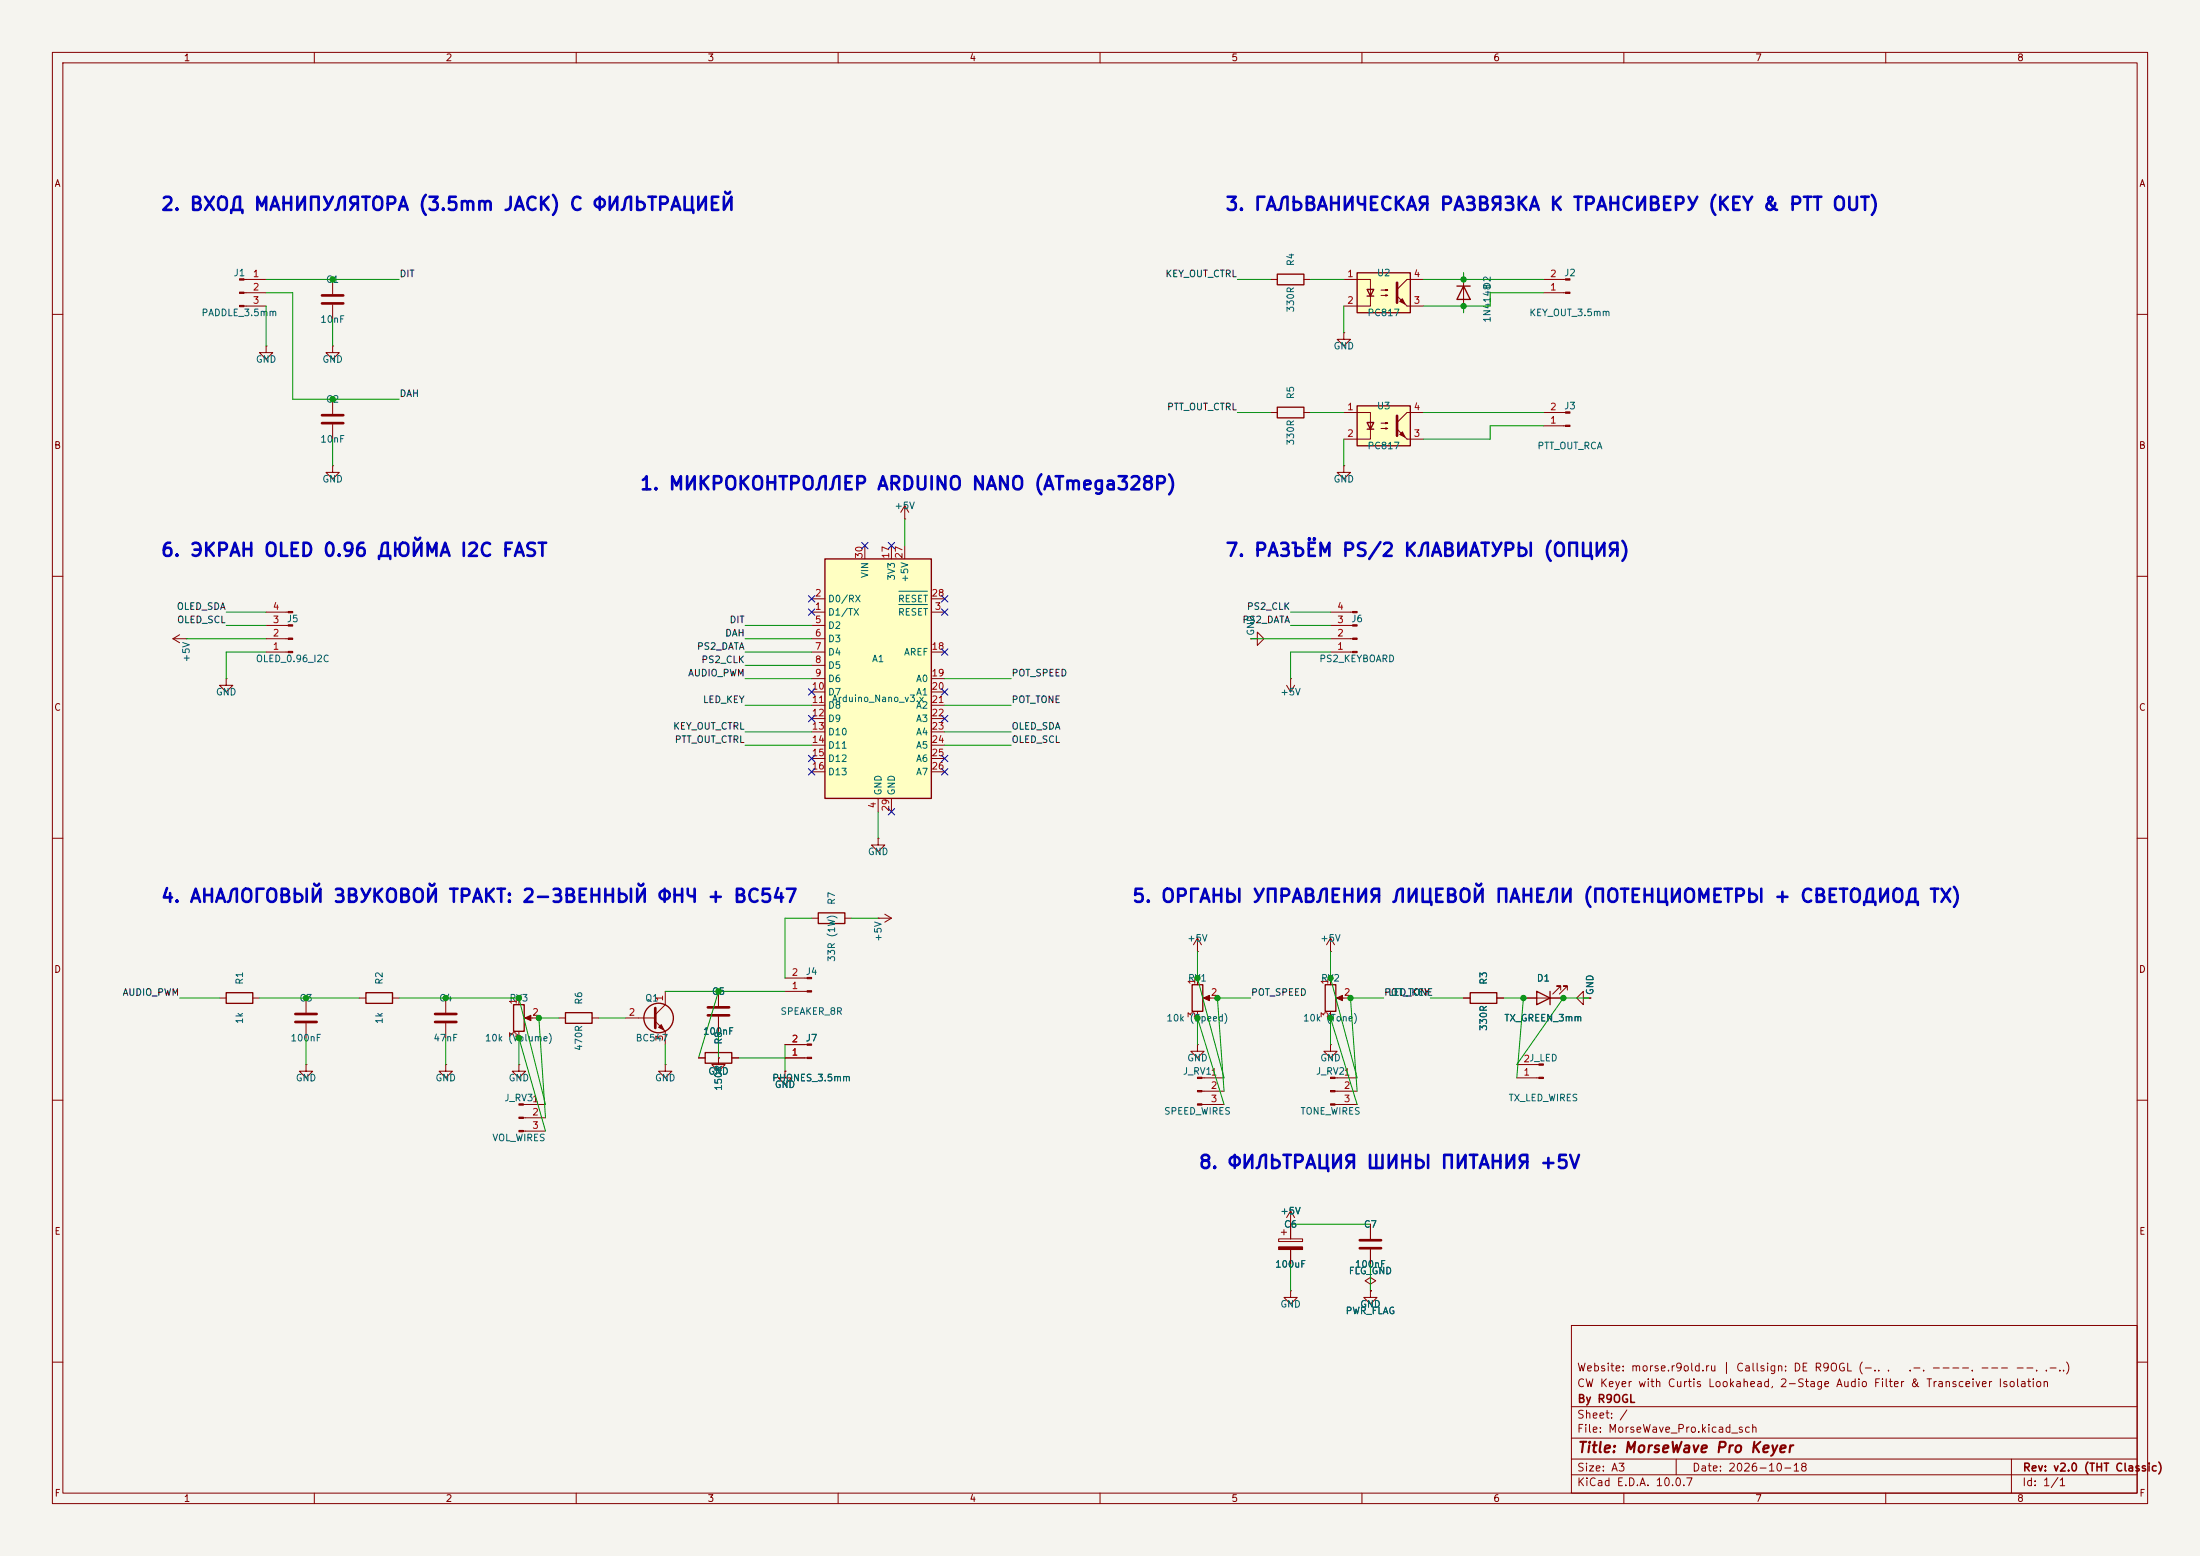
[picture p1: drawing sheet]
<svg xmlns="http://www.w3.org/2000/svg" width="420mm" height="297mm" viewBox="0 0 420 297" stroke-linecap="round" stroke-linejoin="round" font-family="sans-serif">
<path d="M0 0h420v297h-420z" fill="#f5f4ef" stroke="#f5f4ef" stroke-width=".19"/>
<g fill="none" stroke="#840000" stroke-width=".19">
<path d="M10 10h400v277h-400zM12 12h396v273h-396zM60 10v2M110 10v2M160 10v2M210 10v2M260 10v2M310 10v2M360 10v2M10 60h2M408 60h2M172.7 99.1h.1"/>
<path d="M172.7 96.5l-.7 1.3M172.7 96.5l.8 1.3M172.7 96.5v2.6M10 110h2M408 110h2M10 160h2M408 160h2M254 179.1l-.8 1.2M254 179.1l.8 1.2M254 179.1v2.5M85.1 190.5v2.8M85.1 195.3v2.8"/>
<path d="M254 181.6h.1M254 199.4v1.3h1.3l-1.3 1.2-1.3-1.2h1.3M254 199.4h.1M10 210h2M58.4 203.2v1.3h1.3l-1.3 1.2-1.3-1.2h1.3M58.4 203.2h.1M85.1 203.2v1.3h1.3l-1.3 1.2-1.3-1.2h1.3M85.1 203.2h.1M408 210h2M300 253h108v32h-108zM10 260h2M300 278.5h108"/>
<path d="M300 274.5h108M300 268.5h108M320 278.5v3M384 278.5v6.5M408 260h2M60 285v2M110 285v2M160 285v2M210 285v2M260 285v2M300 281.5h108M310 285v2"/>
<path d="M360 285v2"/>
</g>
<path d="M83.1 193.5h4M83.1 195.1h4" fill="none" stroke="#840000" stroke-width=".51"/>
<path d="M259.1 77.5h10.1v7.6h-10.1z" fill="#ffffc2"/>
<path d="M259.1 77.5h10.1v7.6h-10.1zM261 80.6h1.3l-.7 1.3zM261 81.9h1.3M227.6 188h2v5h-2zM253 188h2v5h-2z" fill="none" stroke="#840000" stroke-width=".25"/>
<g fill="none" stroke="#840000" stroke-width=".19">
<path d="M256.5 78.7h5.1v5.1h-5.1M271.8 78.7h-3.2l-1.9 1.9M263.7 80.8h1.2l-.4 .1v-.3l.4 .2M263.7 81.8h1.2l-.4 .1v-.2l.4 .1M268.6 83.8h3.2M228.6 186.7v1.3M228.6 193v1.3M230.1 190.5h2.3M254 186.7v1.3M254 193v1.3M255.5 190.5h2.3M254.9 205.7h4.2"/>
<path d="M254.9 208.3h4.2M254.9 210.8h4.2"/>
</g>
<path d="M266.7 79.4v3.8" fill="none" stroke="#840000" stroke-width=".51"/>
<g fill="#840000" stroke="#840000" stroke-width=".19">
<path d="M267.2 82.9l.5-.5 .5 1z"/>
<path d="M266.7 81.9l1.9 1.9z"/>
<path d="M254 205.6h.9v.3h-.9z"/>
<path d="M254 208.2h.9v.2h-.9z"/>
<path d="M254 210.7h.9v.2h-.9z"/>
<path d="M255.1 190.5l1.2-.5v1z"/>
<path d="M229.7 190.5l1.2-.5v1z"/>
</g>
<path d="M157.5 106.7h20.3v45.7h-20.3z" fill="#ffffc2"/>
<path d="M243.8 52.3h5.1v2.1h-5.1zM278.1 54.6h2.6M279.4 54.6l1.3 2.6h-2.6zM157.5 106.7h20.3v45.7h-20.3zM156.2 174.2h5.1v2.1h-5.1zM43.2 189.5h5.1v2h-5.1z" fill="none" stroke="#840000" stroke-width=".25"/>
<g fill="none" stroke="#840000" stroke-width=".19">
<path d="M63.5 53.3v2.8M63.5 58.2v2.8M242.6 53.3h1.2M248.9 53.3h1.3M279.4 52.1v7.6M294.6 53.3h4.3M294.6 55.9h4.3M50.8 66v1.3h1.3l-1.3 1.3-1.3-1.3h1.3M50.8 66h.1M63.5 66v1.3h1.3l-1.3 1.3-1.3-1.3h1.3M63.5 66h.1M63.5 76.2v2.8"/>
<path d="M256.5 63.5v1.3h1.3l-1.3 1.2-1.2-1.2h1.2M256.5 63.5h.1M294.6 78.7h4.3M63.5 88.9v1.3h1.3l-1.3 1.2-1.3-1.2h1.3M63.5 88.9h.1M63.5 81v2.8M256.5 88.9v1.3h1.3l-1.3 1.2-1.2-1.2h1.2M256.5 88.9h.1M294.6 81.3h4.3M154.9 116.8h2.6M154.9 114.3h2.6M154.9 119.4h2.6"/>
<path d="M165.1 104.1v2.6M170.2 104.1v2.6M172.7 104.1v2.6M177.8 116.8h2.5M177.8 114.3h2.5M254 116.8h4.2M254 119.4h4.2M154.9 121.9h2.6M154.9 124.5h2.6M154.9 127h2.6M154.9 129.5h2.6M154.9 132.1h2.6"/>
<path d="M154.9 134.6h2.6M154.9 137.2h2.6M154.9 139.7h2.6M177.8 124.5h2.5M177.8 129.5h2.5M177.8 132.1h2.5M177.8 134.6h2.5M177.8 137.2h2.5M177.8 139.7h2.5M245.6 130.8l.8 1.3M246.4 129.5h.1M246.4 129.5v2.6"/>
<path d="M247.1 130.8l-.7 1.3M254 121.9h4.2M254 124.5h4.2M154.9 142.2h2.6M154.9 144.8h2.6M154.9 147.3h2.6M167.6 152.4v2.5M170.2 152.4v2.5M177.8 142.2h2.5M177.8 144.8h2.5M177.8 147.3h2.5M154.9 175.3h1.3"/>
<path d="M161.3 175.3h1.3M167.6 175.3h.1M167.6 175.3h2.6M168.9 174.5l1.3 .8M170.2 175.3l-1.3 .7M41.9 190.5h1.3M48.3 190.5h1.2M58.4 190.5v2.8M58.4 195.3v2.8M149.9 189.2h4.2M149.9 186.7h4.2M228.6 199.4v1.3h1.3l-1.3 1.2-1.3-1.2h1.3"/>
<path d="M228.6 199.4h.1M244.1 236.5h4.6v.5h-4.6zM244.6 235.2h1M245.1 234.7v1M246.4 233.7h.1M246.4 231.1v5.4M246.4 238.5v2.8M246.4 231.1l-.8 1.3M246.4 231.1l.7 1.3M261.6 233.7v2.8M261.6 238.5v2.8M246.4 246.4v1.2h1.2l-1.2 1.3-1.3-1.3h1.3"/>
<path d="M246.4 246.4h.1M261.6 246.4v1.2h1.3l-1.3 1.3-1.3-1.3h1.3M261.6 246.4h.1M261.6 245.1l1-.6-1-.7-1 .7 1 .6v1.3"/>
</g>
<path d="M171.6 115.4h5.5M171.6 112.9h5.5" fill="none" stroke="#006464" stroke-width=".19"/>
<path d="M61.5 56.4h4M61.5 57.9h4M61.5 79.2h4M61.5 80.8h4M56.4 193.5h4.1M56.4 195.1h4.1M259.6 236.7h4.1M259.6 238.3h4.1" fill="none" stroke="#840000" stroke-width=".51"/>
<g fill="#840000" stroke="#840000" stroke-width=".19">
<path d="M244.1 238h4.6v.5h-4.6z"/>
<path d="M298.9 55.8h.8v.2h-.8z"/>
<path d="M298.9 53.2h.8v.3h-.8z"/>
<path d="M258.2 124.3h.9v.3h-.9z"/>
<path d="M258.2 121.8h.9v.2h-.9z"/>
<path d="M258.2 119.3h.9v.2h-.9z"/>
<path d="M258.2 116.7h.9v.3h-.9z"/>
<path d="M154.1 189.1h.8v.3h-.8z"/>
<path d="M154.1 186.6h.8v.2h-.8z"/>
<path d="M298.9 81.2h.8v.2h-.8z"/>
<path d="M298.9 78.6h.8v.3h-.8z"/>
</g>
<path d="M259.1 52.1h10.1v7.6h-10.1z" fill="#ffffc2"/>
<g fill="none" stroke="#840000" stroke-width=".25">
<path d="M259.1 52.1h10.1v7.6h-10.1zM261 55.2h1.3l-.7 1.3zM261 56.5h1.3M243.8 77.7h5.1v2.1h-5.1zM69.8 189.5h5.1v2h-5.1zM98 191.8h2.1v5.1h-2.1zM107.9 193.3h5.1v2h-5.1zM280.7 189.5h5v2h-5zM293.4 189.2l2.5 1.3-2.5 1.3zM295.9 189.2v2.6M134.6 200.9h5.1v2h-5.1z"/>
<circle cx="125.7" cy="194.3" r="2.82"/>
</g>
<g fill="none" stroke="#840000" stroke-width=".19">
<path d="M46.6 53.3h4.2M46.6 58.4h4.2M46.6 55.9h4.2M256.5 53.3h5.1v5.1h-5.1M263.7 55.4h1.2l-.4 .1v-.3l.4 .2M263.7 56.4h1.2l-.4 .1v-.2l.4 .1M268.6 58.4h3.2M271.8 53.3h-3.2l-1.9 1.9M242.6 78.7h1.2M248.9 78.7h1.3M50.8 119.4h4.2M50.8 116.8h4.2"/>
<path d="M33 121.9l1.3 .8M33 121.9h2.6M34.3 121.2l-1.3 .7M35.6 121.9h.1M43.2 129.5v1.3h1.2l-1.2 1.3-1.3-1.3h1.3M43.2 129.5h.1M50.8 121.9h4.2M50.8 124.5h4.2M238.8 121.9h1.2v-1.2l1.3 1.2-1.3 1.3v-1.3M238.8 121.9h.1M167.6 160v1.3h1.3l-1.3 1.3-1.2-1.3h1.2M167.6 160h.1"/>
<path d="M228.6 179.1l-.8 1.2M228.6 179.1l.8 1.2M228.6 179.1v2.5M68.6 190.5h1.2M74.9 190.5h1.3M99.1 190.5v1.3M99.1 196.9v1.2M100.6 194.3h2.3M106.7 194.3h1.2M113 194.3h1.3M119.4 194.3h5.7M125.1 194.9l1.9 2v2.5"/>
<path d="M127 189.2v2.6l-1.9 1.9M137.2 189.2v2.8M137.2 194.1v2.8M149.9 199.4h4.2M228.6 181.6h.1M279.4 190.5h1.3M285.7 190.5h1.3M290.8 190.5h7.6M297.9 189v-.8h-.7h.7l-1.5 1.5M299.2 189v-.8h-.8h.8l-1.5 1.5M302.3 190.5v-1.3l-1.3 1.3 1.3 1.3v-1.3h1.2M303.5 190.5h.1"/>
<path d="M99.1 203.2v1.3h1.2l-1.2 1.2-1.3-1.2h1.3M99.1 203.2h.1M99.9 210.8h4.2M99.9 213.4h4.2M99.9 215.9h4.2M127 203.2v1.3h1.3l-1.3 1.2-1.3-1.2h1.3M127 203.2h.1M133.3 201.9h1.3M137.2 201.9v1.3h1.2l-1.2 1.3-1.3-1.3h1.3M137.2 201.9h.1M139.7 201.9h1.3M149.9 204.5v1.2h1.2l-1.2 1.3-1.3-1.3h1.3"/>
<path d="M149.9 204.5h.1M149.9 201.9h4.2M229.5 205.7h4.2M229.5 208.3h4.2M229.5 210.8h4.2M289.6 205.7h4.2M289.6 203.2h4.2M246.4 233.7h.1M246.4 233.7v2.8M246.4 238.5v2.8M261.6 233.7v2.8M261.6 238.5v2.8"/>
<path d="M261.6 246.4h.1"/>
</g>
<path d="M266.7 54v3.8M125.1 192.4v3.8M135.1 192.3h4.1M135.1 193.8h4.1" fill="none" stroke="#840000" stroke-width=".51"/>
<g fill="#840000" stroke="#840000" stroke-width=".19">
<path d="M267.2 57.5l.5-.5 .5 1z"/>
<path d="M266.7 56.5l1.9 1.9z"/>
<path d="M228.6 205.6h.9v.3h-.9z"/>
<path d="M228.6 208.2h.9v.2h-.9z"/>
<path d="M228.6 210.7h.9v.2h-.9z"/>
<path d="M293.8 205.6h.8v.3h-.8z"/>
<path d="M293.8 203.1h.8v.2h-.8z"/>
<path d="M154.1 201.8h.8v.3h-.8z"/>
<path d="M154.1 199.3h.8v.2h-.8z"/>
<path d="M55 124.3h.9v.3h-.9z"/>
<path d="M55 121.8h.9v.2h-.9z"/>
<path d="M55 119.3h.9v.2h-.9z"/>
<path d="M55 116.7h.9v.3h-.9z"/>
<path d="M45.7 53.2h.9v.3h-.9z"/>
<path d="M45.7 55.8h.9v.2h-.9z"/>
<path d="M45.7 58.3h.9v.2h-.9z"/>
<path d="M99.1 210.7h.8v.2h-.8z"/>
<path d="M99.1 213.2h.8v.3h-.8z"/>
<path d="M99.1 215.8h.8v.2h-.8z"/>
<path d="M125.7 196.1l.5-.5 .5 1z"/>
<path d="M100.2 194.3l1.1-.5v1z"/>
</g>
<g fill="none" stroke="#009600" stroke-width=".19">
<path d="M50.8 53.3h25.4M50.8 55.9h5.1v20.3h20.3M50.8 58.4v7.6M236.2 53.3h6.4M250.2 53.3h6.3M256.5 58.4v5.1M271.8 53.3h22.8M279.4 52.1v1.2M279.4 58.4v1.3M294.6 55.9h-10.1v2.5h-12.7M63.5 61v5M236.2 78.7h6.4"/>
<path d="M250.2 78.7h6.3M271.8 78.7h22.8M63.5 83.8v5.1M172.7 99.1v5M256.5 83.8v5.1M294.6 81.3h-10.1v2.5h-12.7M43.2 119.4h7.6M43.2 116.8h7.6M142.2 119.4h12.7M246.4 119.4h7.6M246.4 116.8h7.6M35.6 121.9h15.2"/>
<path d="M50.8 124.5h-7.6v5M142.2 121.9h12.7M142.2 124.5h12.7M142.2 129.5h12.7M142.2 134.6h12.7M142.2 139.7h12.7M142.2 127h12.7M180.3 129.5h12.7M180.3 134.6h12.7M180.3 139.7h12.7M238.8 121.9h15.2M254 124.5h-7.6v5"/>
<path d="M142.2 142.2h12.7M167.6 154.9v5.1M180.3 142.2h12.7M154.9 175.3h-5v11.4M162.6 175.3h5M34.3 190.5h7.6M49.5 190.5h19.1M58.4 198.1v5.1M76.2 190.5h22.9l5 20.3M85.1 198.1v5.1M106.7 194.3h-3.8l1.2 19.1M114.3 194.3h5.1"/>
<path d="M127 189.2h22.9M127 199.4v3.8M137.2 189.2l-3.9 12.7M137.2 196.9v5M149.9 199.4v5.1M228.6 181.6v5.1l5.1 19M228.6 199.4v-5.1l5.1 16.5M238.8 190.5h-6.4l1.3 17.8M254 181.6v5.1l5.1 19M254 199.4v-5.1l5.1 16.5M264.2 190.5h-6.4l1.3 17.8M273 190.5h6.4"/>
<path d="M287 190.5h3.8l-1.2 15.2M303.5 190.5h-5.1l-8.8 12.7M99.1 203.2v-5.1l5 17.8M141 201.9h8.9M246.4 233.7h15.2M246.4 241.3v5.1M261.6 241.3v5.1"/>
</g>
<g fill="none" stroke="#000084" stroke-width=".19">
<path d="M154.3 113.7l1.2 1.2M154.3 116.2l1.2 1.2M155.5 113.7l-1.2 1.2M155.5 116.2l-1.2 1.2M164.5 103.5l1.2 1.2M165.7 103.5l-1.2 1.2M169.6 103.5l1.2 1.2M170.8 103.5l-1.2 1.2M179.7 116.2l1.2 1.2M179.7 113.7l1.2 1.2M180.9 116.2l-1.2 1.2M180.9 113.7l-1.2 1.2"/>
<path d="M154.3 131.5l1.2 1.2M154.3 136.6l1.2 1.2M155.5 131.5l-1.2 1.2M155.5 136.6l-1.2 1.2M179.7 136.6l1.2 1.2M179.7 131.5l1.2 1.2M179.7 123.9l1.2 1.2M180.9 136.6l-1.2 1.2M180.9 131.5l-1.2 1.2M180.9 123.9l-1.2 1.2M154.3 146.7l1.2 1.2M154.3 144.2l1.2 1.2"/>
<path d="M155.5 146.7l-1.2 1.2M155.5 144.2l-1.2 1.2M169.6 154.3l1.2 1.2M170.8 154.3l-1.2 1.2M179.7 144.2l1.2 1.2M179.7 146.7l1.2 1.2M180.9 144.2l-1.2 1.2M180.9 146.7l-1.2 1.2"/>
</g>
<g fill="#009600" stroke="#009600" stroke-width=".19">
<circle cx="279.4" cy="58.4" r=".51"/>
<circle cx="279.4" cy="53.3" r=".51"/>
<circle cx="63.5" cy="53.3" r=".51"/>
<circle cx="58.4" cy="190.5" r=".51"/>
<circle cx="99.1" cy="190.5" r=".51"/>
<circle cx="63.5" cy="76.2" r=".51"/>
<circle cx="137.2" cy="189.2" r=".51"/>
<circle cx="85.1" cy="190.5" r=".51"/>
<circle cx="102.9" cy="194.3" r=".51"/>
<circle cx="99.1" cy="198.1" r=".51"/>
<circle cx="254" cy="194.3" r=".51"/>
<circle cx="254" cy="186.7" r=".51"/>
<circle cx="228.6" cy="186.7" r=".51"/>
<circle cx="232.4" cy="190.5" r=".51"/>
<circle cx="228.6" cy="194.3" r=".51"/>
<circle cx="257.8" cy="190.5" r=".51"/>
<circle cx="298.4" cy="190.5" r=".51"/>
<circle cx="290.8" cy="190.5" r=".51"/>
</g>
<g font-size="2.5" fill="#0000c2">
<text x="30.6" y="40.8">2. ВХОД МАНИПУЛЯТОРА (3.5mm JACK) С ФИЛЬТРАЦИЕЙ</text>
<text x="233.8" y="40.8">3. ГАЛЬВАНИЧЕСКАЯ РАЗВЯЗКА К ТРАНСИВЕРУ (KEY &amp; PTT OUT)</text>
<text x="122" y="94.2">1. МИКРОКОНТРОЛЛЕР ARDUINO NANO (ATmega328P)</text>
<text x="30.6" y="106.9">6. ЭКРАН OLED 0.96 ДЮЙМА I2C FAST</text>
<text x="233.8" y="106.9">7. РАЗЪЁМ PS/2 КЛАВИАТУРЫ (ОПЦИЯ)</text>
<text x="30.6" y="172.9">4. АНАЛОГОВЫЙ ЗВУКОВОЙ ТРАКТ: 2-ЗВЕННЫЙ ФНЧ + BC547</text>
<text x="216" y="172.9">5. ОРГАНЫ УПРАВЛЕНИЯ ЛИЦЕВОЙ ПАНЕЛИ (ПОТЕНЦИОМЕТРЫ + СВЕТОДИОД TX)</text>
<text x="228.7" y="223.7">8. ФИЛЬТРАЦИЯ ШИНЫ ПИТАНИЯ +5V</text>
</g>
<text font-size="2" fill="#840000" x="301" y="277.8">Title: MorseWave Pro Keyer</text>
<g font-size="1.5" fill="#840000">
<text x="300.9" y="262.1">Website: morse.r9old.ru | Callsign: DE R9OGL (-.. .</text>
<text x="364.2" y="262.1">.-. ----. --- --. .-..)</text>
<text x="300.9" y="265.1">CW Keyer with Curtis Lookahead, 2-Stage Audio Filter &amp; Transceiver Isolation</text>
<text x="301" y="268.1">By R9OGL</text>
<text x="300.9" y="273.8">File: MorseWave_Pro.kicad_sch</text>
<text x="300.9" y="271.1">Sheet: /</text>
<text x="300.9" y="281.2">Size: A3</text>
<text x="322.9" y="281.2">Date: 2026-10-18</text>
<text x="386" y="281.2">Rev: v2.0 (THT Classic)</text>
<text x="300.9" y="284">KiCad E.D.A. 10.0.7</text>
<text x="385.9" y="284">Id: 1/1</text>
</g>
<g font-size="1.3" fill="#840000">
<text x="35" y="12">1</text>
<text x="85" y="12">2</text>
<text x="135" y="12">3</text>
<text x="185" y="12">4</text>
<text x="235" y="12">5</text>
<text x="285" y="12">6</text>
<text x="335" y="12">7</text>
<text x="385" y="12">8</text>
<text x="10.3" y="36">A</text>
<text x="408.3" y="36">A</text>
<text x="10.2" y="86">B</text>
<text x="408.2" y="86">B</text>
<text x="10.2" y="136">C</text>
<text x="408.2" y="136">C</text>
<text x="10.2" y="186">D</text>
<text x="408.2" y="186">D</text>
<text x="10.3" y="236">E</text>
<text x="408.3" y="236">E</text>
<text x="10.3" y="286">F</text>
<text x="35" y="287">1</text>
<text x="85" y="287">2</text>
<text x="135" y="287">3</text>
<text x="185" y="287">4</text>
<text x="235" y="287">5</text>
<text x="285" y="287">6</text>
<text x="335" y="287">7</text>
<text x="385" y="287">8</text>
<text x="408.3" y="286">F</text>
</g>
<g font-size="1.3" fill="#006464">
<text x="44.5" y="53">J1</text>
<text x="247.3" y="50.9" transform="rotate(-90 247.3 50.9)">R4</text>
<text x="262.8" y="53">U2</text>
<text x="298.5" y="53">J2</text>
<text x="62.1" y="54.3">C1</text>
<text x="247.3" y="59.7" transform="rotate(-90 247.3 59.7)">330R</text>
<text x="284.9" y="55.2" transform="rotate(-90 284.9 55.2)">D2</text>
<text x="38.4" y="60.7">PADDLE_3.5mm</text>
<text x="61" y="61.9">10nF</text>
<text x="260.9" y="60.7">PC817</text>
<text x="284.9" y="61.7" transform="rotate(-90 284.9 61.7)">1N4148</text>
<text x="291.9" y="60.7">KEY_OUT_3.5mm</text>
<text x="48.7" y="69.5">GND</text>
<text x="61.4" y="69.5">GND</text>
<text x="254.5" y="67">GND</text>
<text x="62.1" y="77.2">C2</text>
<text x="247.3" y="76.3" transform="rotate(-90 247.3 76.3)">R5</text>
<text x="262.8" y="78.4">U3</text>
<text x="298.5" y="78.4">J3</text>
<text x="61" y="84.8">10nF</text>
<text x="247.3" y="85.1" transform="rotate(-90 247.3 85.1)">330R</text>
<text x="260.9" y="86.1">PC817</text>
<text x="293.4" y="86.1">PTT_OUT_RCA</text>
<text x="61.4" y="92.4">GND</text>
<text x="254.5" y="92.4">GND</text>
<text x="170.7" y="97.5">+5V</text>
<text x="166.1" y="110.4" transform="rotate(-90 166.1 110.4)">VIN</text>
<text x="171.1" y="110.9" transform="rotate(-90 171.1 110.9)">3V3</text>
<text x="173.7" y="111.3" transform="rotate(-90 173.7 111.3)">+5V</text>
<text x="54.7" y="119.1">J5</text>
<text x="158" y="117.8">D1/TX</text>
<text x="158" y="115.3">D0/RX</text>
<text x="171.3" y="117.8">RESET</text>
<text x="171.3" y="115.3">RESET</text>
<text x="257.9" y="119.1">J6</text>
<text x="158" y="120.3">D2</text>
<text x="158" y="122.9">D3</text>
<text x="158" y="125.4">D4</text>
<text x="172.5" y="125.4">AREF</text>
<text x="239.7" y="121.4" transform="rotate(-90 239.7 121.4)">GND</text>
<text x="36.5" y="126.5" transform="rotate(-90 36.5 126.5)">+5V</text>
<text x="48.7" y="126.7">OLED_0.96_I2C</text>
<text x="158" y="128">D5</text>
<text x="158" y="130.5">D6</text>
<text x="166.4" y="126.7">A1</text>
<text x="174.8" y="130.5">A0</text>
<text x="251.8" y="126.7">PS2_KEYBOARD</text>
<text x="41.1" y="133">GND</text>
<text x="158" y="133">D7</text>
<text x="158" y="135.6">D8</text>
<text x="158.7" y="134.3">Arduino_Nano_v3.x</text>
<text x="174.8" y="133">A1</text>
<text x="174.8" y="135.6">A2</text>
<text x="244.3" y="133">+5V</text>
<text x="158" y="138.1">D9</text>
<text x="158" y="140.7">D10</text>
<text x="158" y="143.2">D11</text>
<text x="174.8" y="138.1">A3</text>
<text x="174.8" y="140.7">A4</text>
<text x="174.8" y="143.2">A5</text>
<text x="158" y="145.7">D12</text>
<text x="158" y="148.3">D13</text>
<text x="174.8" y="145.7">A6</text>
<text x="174.8" y="148.3">A7</text>
<text x="168.6" y="151.9" transform="rotate(-90 168.6 151.9)">GND</text>
<text x="171.1" y="151.9" transform="rotate(-90 171.1 151.9)">GND</text>
<text x="165.6" y="163.5">GND</text>
<text x="159.7" y="172.8" transform="rotate(-90 159.7 172.8)">R7</text>
<text x="168.6" y="179.9" transform="rotate(-90 168.6 179.9)">+5V</text>
<text x="159.7" y="183.7" transform="rotate(-90 159.7 183.7)">33R (1W)</text>
<text x="226.5" y="180">+5V</text>
<text x="251.9" y="180">+5V</text>
<text x="46.7" y="188.1" transform="rotate(-90 46.7 188.1)">R1</text>
<text x="57.1" y="191.5">C3</text>
<text x="73.4" y="188.1" transform="rotate(-90 73.4 188.1)">R2</text>
<text x="83.7" y="191.5">C4</text>
<text x="97.1" y="191.5">RV3</text>
<text x="111.5" y="191.9" transform="rotate(-90 111.5 191.9)">R6</text>
<text x="123.1" y="191.5">Q1</text>
<text x="135.8" y="190.2">C5</text>
<text x="153.7" y="186.4">J4</text>
<text x="226.7" y="187.7">RV1</text>
<text x="252.1" y="187.7">RV2</text>
<text x="284.2" y="188.1" transform="rotate(-90 284.2 188.1)">R3</text>
<text x="293.3" y="187.7">D1</text>
<text x="304.5" y="190" transform="rotate(-90 304.5 190)">GND</text>
<text x="46.7" y="195.6" transform="rotate(-90 46.7 195.6)">1k</text>
<text x="73.4" y="195.6" transform="rotate(-90 73.4 195.6)">1k</text>
<text x="134.1" y="197.8">100nF</text>
<text x="148.9" y="194">SPEAKER_8R</text>
<text x="222.6" y="195.3">10k (Speed)</text>
<text x="248.6" y="195.3">10k (Tone)</text>
<text x="284.2" y="196.9" transform="rotate(-90 284.2 196.9)">330R</text>
<text x="287.1" y="195.3">TX_GREEN_3mm</text>
<text x="55.4" y="199.1">100nF</text>
<text x="82.6" y="199.1">47nF</text>
<text x="92.5" y="199.1">10k (Volume)</text>
<text x="111.5" y="200.7" transform="rotate(-90 111.5 200.7)">470R</text>
<text x="121.2" y="199.1">BC547</text>
<text x="138.1" y="199.5" transform="rotate(-90 138.1 199.5)">R8</text>
<text x="153.7" y="199.1">J7</text>
<text x="226.5" y="202.9">GND</text>
<text x="251.9" y="202.9">GND</text>
<text x="56.4" y="206.7">GND</text>
<text x="83" y="206.7">GND</text>
<text x="97" y="206.7">GND</text>
<text x="124.9" y="206.7">GND</text>
<text x="135.1" y="205.4">GND</text>
<text x="138.1" y="208.3" transform="rotate(-90 138.1 208.3)">150R</text>
<text x="147.3" y="206.7">PHONES_3.5mm</text>
<text x="147.8" y="208">GND</text>
<text x="225.7" y="205.4">J_RV11</text>
<text x="251.1" y="205.4">J_RV21</text>
<text x="96.2" y="210.5">J_RV31</text>
<text x="222.1" y="213.1">SPEED_WIRES</text>
<text x="248.2" y="213.1">TONE_WIRES</text>
<text x="287.9" y="210.5">TX_LED_WIRES</text>
<text x="93.9" y="218.1">VOL_WIRES</text>
<text x="244.3" y="232.1">+5V</text>
<text x="245" y="234.6">C6</text>
<text x="260.3" y="234.6">C7</text>
<text x="243.3" y="242.3">100uF</text>
<text x="257.4" y="243.5">FLG_GND</text>
<text x="258.6" y="242.3">100nF</text>
<text x="244.3" y="249.9">GND</text>
<text x="256.8" y="251.2">PWR_FLAG</text>
<text x="259.6" y="249.9">GND</text>
</g>
<g font-size="1.3" fill="#a90000">
<text x="48.2" y="53.2">1</text>
<text x="257.1" y="53.2">1</text>
<text x="269.8" y="53.2">4</text>
<text x="295.8" y="53.2">2</text>
<text x="48.2" y="55.7">2</text>
<text x="48.2" y="58.3">3</text>
<text x="257.1" y="58.3">2</text>
<text x="269.8" y="58.3">3</text>
<text x="295.8" y="55.7">1</text>
<text x="257.1" y="78.6">1</text>
<text x="257.1" y="83.7">2</text>
<text x="269.8" y="83.7">3</text>
<text x="269.8" y="78.6">4</text>
<text x="295.8" y="81.1">1</text>
<text x="295.8" y="78.6">2</text>
<text x="165" y="106.7" transform="rotate(-90 165 106.7)">30</text>
<text x="170" y="106.7" transform="rotate(-90 170 106.7)">17</text>
<text x="172.6" y="106.7" transform="rotate(-90 172.6 106.7)">27</text>
<text x="52" y="119.2">3</text>
<text x="52" y="116.7">4</text>
<text x="155.5" y="116.7">1</text>
<text x="155.5" y="114.2">2</text>
<text x="155.5" y="119.2">5</text>
<text x="177.7" y="114.2">28</text>
<text x="178.3" y="116.7">3</text>
<text x="255.2" y="119.2">3</text>
<text x="255.2" y="116.7">4</text>
<text x="52" y="124.3">1</text>
<text x="52" y="121.8">2</text>
<text x="155.5" y="121.8">6</text>
<text x="155.5" y="124.3">7</text>
<text x="177.7" y="124.3">18</text>
<text x="255.2" y="124.3">1</text>
<text x="255.2" y="121.8">2</text>
<text x="154.9" y="131.9">10</text>
<text x="155.5" y="126.9">8</text>
<text x="155.5" y="129.4">9</text>
<text x="177.7" y="129.4">19</text>
<text x="177.7" y="131.9">20</text>
<text x="154.9" y="134.5">11</text>
<text x="154.9" y="137">12</text>
<text x="177.7" y="134.5">21</text>
<text x="177.7" y="137">22</text>
<text x="154.9" y="139.6">13</text>
<text x="154.9" y="142.1">14</text>
<text x="177.7" y="139.6">23</text>
<text x="177.7" y="142.1">24</text>
<text x="154.9" y="144.6">15</text>
<text x="154.9" y="147.2">16</text>
<text x="177.7" y="144.6">25</text>
<text x="177.7" y="147.2">26</text>
<text x="167.5" y="154.4" transform="rotate(-90 167.5 154.4)">4</text>
<text x="170" y="155" transform="rotate(-90 170 155)">29</text>
<text x="98.9" y="191.9" transform="rotate(-90 98.9 191.9)">1</text>
<text x="126.9" y="191.2" transform="rotate(-90 126.9 191.2)">1</text>
<text x="151" y="189.1">1</text>
<text x="151" y="186.6">2</text>
<text x="228.5" y="188.1" transform="rotate(-90 228.5 188.1)">1</text>
<text x="231" y="190.4">2</text>
<text x="253.9" y="188.1" transform="rotate(-90 253.9 188.1)">1</text>
<text x="256.4" y="190.4">2</text>
<text x="101.5" y="194.2">2</text>
<text x="119.9" y="194.2">2</text>
<text x="228.5" y="194.4" transform="rotate(-90 228.5 194.4)">3</text>
<text x="253.9" y="194.4" transform="rotate(-90 253.9 194.4)">3</text>
<text x="98.9" y="198.2" transform="rotate(-90 98.9 198.2)">3</text>
<text x="126.9" y="198.9" transform="rotate(-90 126.9 198.9)">3</text>
<text x="151" y="201.8">1</text>
<text x="151" y="199.3">2</text>
<text x="290.7" y="203.1">2J_LED</text>
<text x="231" y="208.1">2</text>
<text x="256.4" y="208.1">2</text>
<text x="290.7" y="205.6">1</text>
<text x="101.5" y="213.2">2</text>
<text x="101.5" y="215.8">3</text>
<text x="231" y="210.7">3</text>
<text x="256.4" y="210.7">3</text>
</g>
<g font-size="1.3" fill="#0f0f0f">
<text x="76.2" y="53.2">DIT</text>
<text x="222.4" y="53.2">KEY_OUT_CTRL</text>
<text x="76.2" y="76.1">DAH</text>
<text x="222.7" y="78.6">PTT_OUT_CTRL</text>
<text x="33.6" y="116.7">OLED_SDA</text>
<text x="33.7" y="119.3">OLED_SCL</text>
<text x="139.2" y="119.3">DIT</text>
<text x="237.1" y="119.3">PS2_DATA</text>
<text x="237.9" y="116.7">PS2_CLK</text>
<text x="132.9" y="124.3">PS2_DATA</text>
<text x="138.3" y="121.8">DAH</text>
<text x="131.2" y="129.4">AUDIO_PWM</text>
<text x="133.8" y="126.9">PS2_CLK</text>
<text x="193" y="129.4">POT_SPEED</text>
<text x="134.1" y="134.5">LED_KEY</text>
<text x="193" y="134.5">POT_TONE</text>
<text x="128.4" y="139.6">KEY_OUT_CTRL</text>
<text x="128.7" y="142.1">PTT_OUT_CTRL</text>
<text x="193" y="139.6">OLED_SDA</text>
<text x="193" y="142.1">OLED_SCL</text>
<text x="23.3" y="190.4">AUDIO_PWM</text>
<text x="238.7" y="190.4">POT_SPEED</text>
<text x="264.1" y="190.4">POT_TONE</text>
<text x="264.9" y="190.4">LED_KEY</text>
</g>
</svg>
